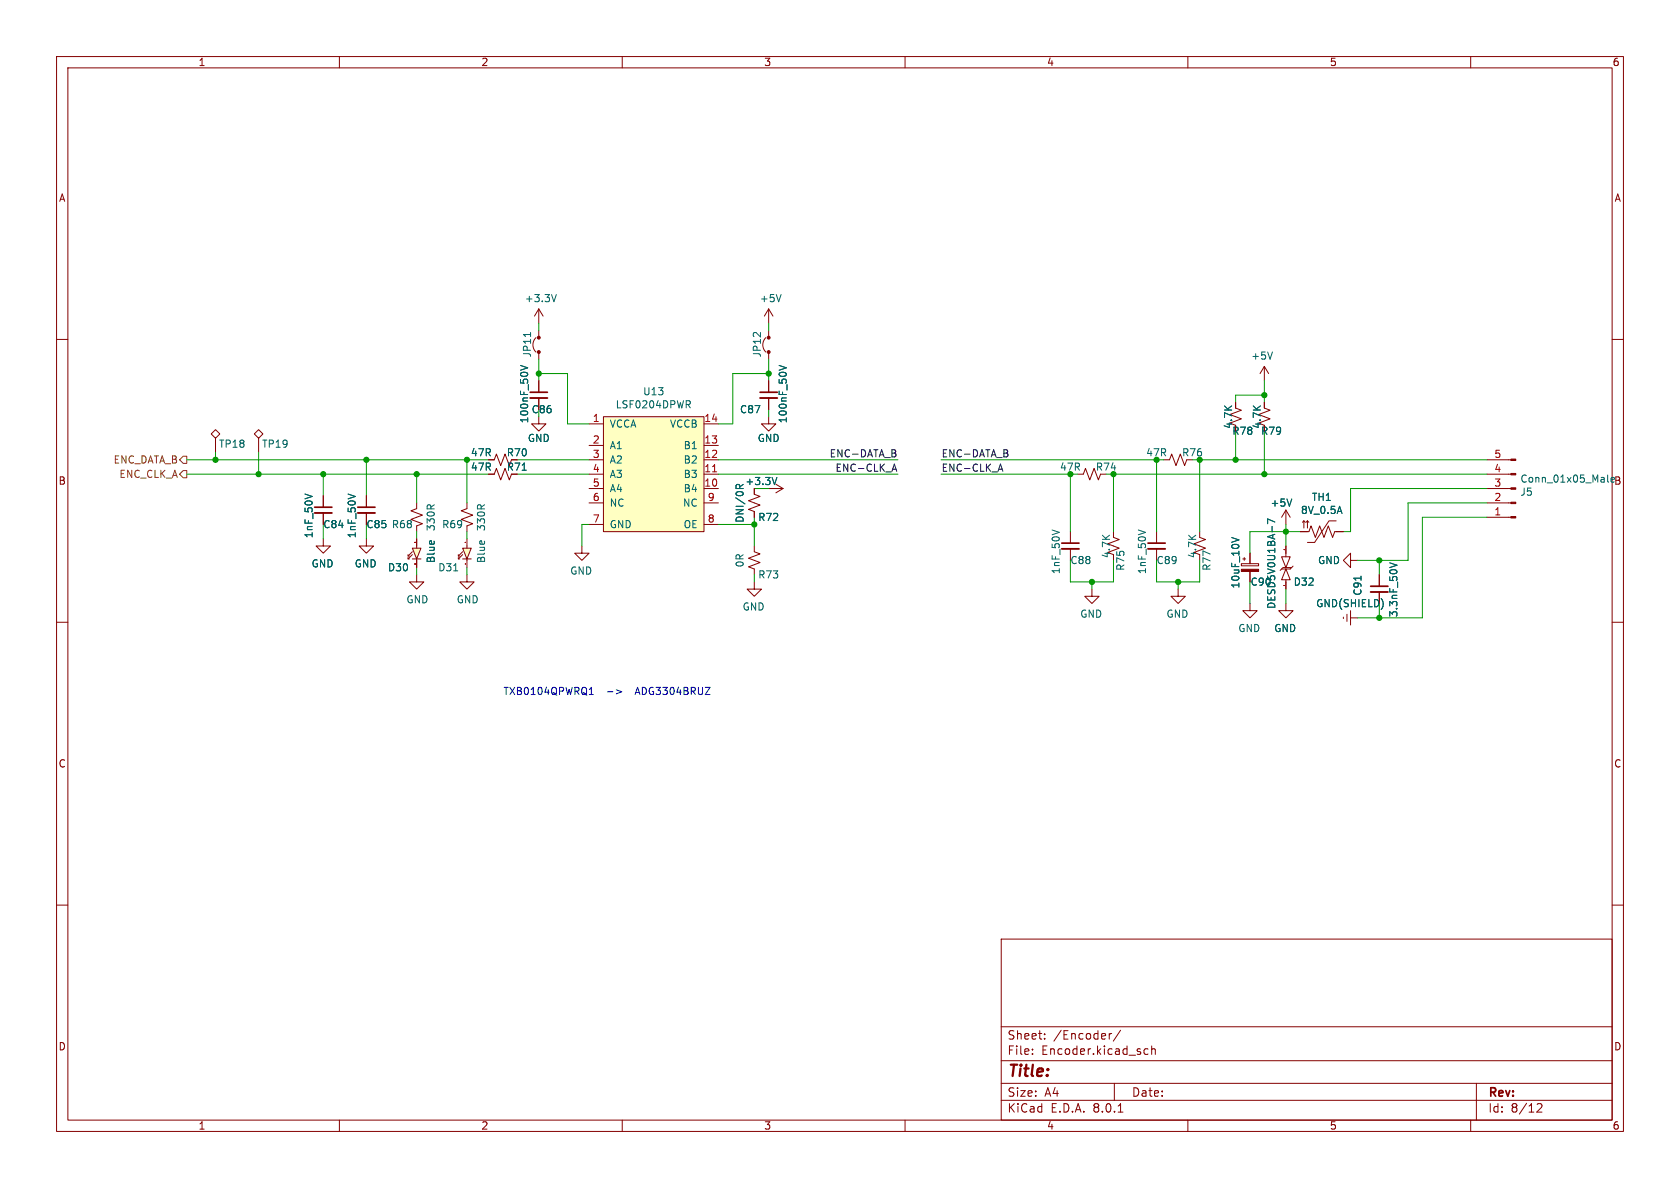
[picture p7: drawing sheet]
<svg xmlns="http://www.w3.org/2000/svg" width="297mm" height="210mm" viewBox="0 0 297 210" stroke-linecap="round" stroke-linejoin="round" font-family="sans-serif">
<g fill="none" stroke="#840000" stroke-width=".18">
<path d="M10 10h277v190h-277zM12 12h273v186h-273zM60 10v2M110 10v2M160 10v2M210 10v2M260 10v2M10 60h2M94.7 59.7a1.79 1.79 0 0 0 0 2.5M95.2 54.6l-.7 1.3M95.2 54.6v2.6M95.2 58.4v1.3"/>
<path d="M95.2 54.6l.8 1.3M285 60h2M38.1 75.9l.8 .8-.8 .8-.8-.8zM38.1 77.5v2.5M45 76.7l.7-.8 .8 .8-.8 .8zM45.7 77.5v2.5M95.2 62.2v1.3M95.2 67.3v2M95.2 70.4v2M135.9 73.7v1.2h-1.3l1.3 1.3 1.3-1.3h-1.3M135.9 67.3v2M135.9 70.4v2"/>
<path d="M218.4 71.1v1l1.1 .4-2.1 .8 2.1 .7-2.1 .8 1 .4M223.5 71.1v1l1 .4-2 .8 2 .7-2 .8 1 .4M223.5 64.8v2.5M223.5 64.8l.8 1.2M223.5 64.8l-.7 1.2M135.9 86.4h2.5M137.2 85.6l1.2 .8M138.4 86.4l-1.2 .7M262.9 81.3h4.2M262.9 83.8h4.2M262.9 86.4h4.2M262.9 88.9h4.2"/>
<path d="M262.9 91.4h4.2M10 110h2M285 110h2M10 160h2M285 160h2M177 166h108v32h-108zM60 198v2M110 198v2M160 198v2M177 194.5h108M177 191.5h108M177 187.5h108"/>
<path d="M177 181.5h108M182.5 186.3v.1M182.5 185.5v.1M184.7 183.6v.1M184.7 182.8v.1M196.1 182.7v1M196.5 182.7l-.3 .1-.1 .2M197 191.5v3M197.7 196.6h.8M198.1 182.1l-1.3 2M202.3 186.3l.2 .1 .5-.1M203 185.5l-.5-.1-.2 .1"/>
<path d="M203.6 185.5l.2-.1 .4 .1v.9M203.6 184.9v1.5M210 198v2M260 198v2M261 191.5v6.5M271.7 195.2l.6-.1 .2 .1 .1 .3-.9 1.1h.9"/>
</g>
<path d="M93.8 58.8v.7M98.4 52.1l-.5 1.2M92 64.6l1.3 .4-1.3 .4M137.7 64.6l1.3 .4-1.3 .4M225 62.2l-.5 1.3M137.3 84.4l-.4 1.3M284.2 84v1.1l.2 .1" fill="none" stroke="#006464" stroke-width=".18"/>
<path d="M93.7 70.4h3.1M134.4 70.4h3" fill="none" stroke="#840000" stroke-width=".33"/>
<path d="M93.7 69.3h3.1M134.4 69.3h3" fill="none" stroke="#840000" stroke-width=".3"/>
<g fill="#840000" stroke="#840000" stroke-width=".18">
<path d="M267.1 81.2h.9v.2h-.9z"/>
<path d="M267.1 83.7h.9v.2h-.9z"/>
<path d="M267.1 86.2h.9v.3h-.9z"/>
<path d="M267.1 88.8h.9v.2h-.9z"/>
<path d="M267.1 91.3h.9v.3h-.9z"/>
<circle cx="95.2" cy="62.2" r=".25"/>
<circle cx="95.2" cy="59.7" r=".25"/>
</g>
<path d="M106.7 73.7h17.8v20.3h-17.8z" fill="#ffffc2"/>
<g fill="none" stroke="#840000" stroke-width=".18">
<path d="M135.4 59.7a1.79 1.79 0 0 0 0 2.5M135.9 54.6v2.6M135.9 58.4v1.3M135.9 54.6l-.8 1.3M135.9 54.6l.8 1.3M95.2 73.7v1.2h-1.2l1.2 1.3 1.3-1.3h-1.3M104.1 74.9h2.6M104.1 78.7h2.6M106.7 73.7h17.8v20.3h-17.8zM124.5 74.9h2.5M124.5 78.7h2.5M135.9 62.2v1.3"/>
<path d="M57.1 95.3v1.2h-1.2l1.2 1.3 1.3-1.3h-1.3M104.1 86.4h2.6M104.1 83.8h2.6M104.1 81.3h2.6M104.1 88.9h2.6M104.1 92.7h2.6M124.5 86.4h2.5M124.5 83.8h2.5M124.5 81.3h2.5M124.5 88.9h2.5M124.5 92.7h2.5M133.3 96.5v1l1.1 .4-2.1 .8 2.1 .7-2.1 .8 1 .4v1"/>
<path d="M133.3 86.4v1l1.1 .4-2.1 .7 2.1 .8-2.1 .7 1 .4v1M226.6 98.4h1.5l-.8 1.9zM227.3 90.2v2.5M227.3 96.5v1.9M227.3 90.2l.8 1.2M227.3 90.2l-.7 1.2M229.9 94h1.5l.4-1 .7 2 .8-2 .8 2 .7-2 .8 2 .4-1h1.5M230.5 92.1l-.2 .2M230.5 92.1l.3 .2M230.5 92.1v1.2M231.1 92.1l-.2 .2M231.1 92.1l.3 .2"/>
<path d="M231.1 92.1v1.2M236.2 92.1h-1.3l-2.5 3.8h-1.3M238.8 99.1v-1.3l-1.3 1.3 1.3 1.2v-1.2h1.2M133.3 102.9v1.2h-1.2l1.2 1.3 1.3-1.3h-1.3M221 106.7v1.3h-1.3l1.3 1.2 1.2-1.2h-1.2M227.3 100.6l.8 1.9h-1.5zM227.3 106.7v1.3h-1.2l1.2 1.2 1.3-1.2h-1.3M227.3 102.5v1.6M228.3 100.3h-1.5l-.5 .5M228.6 100.1l-.5 .5h-1.5M237.5 109.1v.2M238.1 108.6v1.3"/>
<path d="M238.8 109.2h1.2M238.8 108v2.5M243.8 101.6v2M243.8 104.6v2.1"/>
</g>
<path d="M126 83.4h.7M227 97.2h.1M227.1 97.1v.1M227 103.5h.1M227.1 103.5h.1" fill="none" stroke="#a90000" stroke-width=".18"/>
<path d="M138.1 52.1l-.4 1.2M121.6 71.5l.4 .6M121.8 70.8l.2 .3v.3l-.2 .1M130.1 86.4v-.5l.3-.3 .3 .2 .1 .6M131.4 85.6l-.6 .5M225.4 92.3l-1.3-.6v.9M228.4 88.2l-.5 1.3M245.7 99.5l1.3 .4-1.3 .4M240.6 101.9v.7" fill="none" stroke="#006464" stroke-width=".18"/>
<g fill="#840000" stroke="#840000" stroke-width=".18">
<circle cx="135.9" cy="62.2" r=".25"/>
<circle cx="135.9" cy="59.7" r=".25"/>
</g>
<path d="M242.3 104.6h3.1" fill="none" stroke="#840000" stroke-width=".33"/>
<path d="M242.3 103.6h3.1" fill="none" stroke="#840000" stroke-width=".3"/>
<path d="M72.9 96.9h1.5l-.7 1.9z" fill="#ffffc2"/>
<g fill="none" stroke="#840000" stroke-width=".18">
<path d="M64.8 95.3v1.2h-1.3l1.3 1.3 1.2-1.3h-1.2M64.8 87.6v2.1M64.8 90.7v2M72.1 98.6v.2h.3M72.1 98v.3h.3M72.9 96.9h1.5l-.7 1.9zM72.9 98.8h1.5M72.9 98l-.8 .8M72.9 97.5l-.8 .8M73.7 88.9v1l-1.1 .4 2.1 .8-2.1 .7 2.1 .8-1 .4v1M73.7 95.3v1.6M73.7 98.8v1.5"/>
<path d="M82.5 88.9v1l-1 .4 2.1 .8-2.1 .7 2.1 .8-1.1 .4v1M86.4 83.8h1l.4-1 .7 2 .8-2 .7 2 .4-1M86.4 81.3h1l.4-1 .7 2 .8-2 .7 2 .4-1M102.9 96.5v1.3h-1.3l1.3 1.3 1.2-1.3h-1.2M73.7 101.6v1.3h1.2l-1.2 1.2-1.3-1.2h1.3"/>
</g>
<path d="M73.4 99.7h.1M73.4 95.9h.1" fill="none" stroke="#a90000" stroke-width=".18"/>
<path d="M61.5 87.3l1.3 .5M92.3 83.1h.7" fill="none" stroke="#006464" stroke-width=".18"/>
<path d="M63.2 90.7h3.1" fill="none" stroke="#840000" stroke-width=".33"/>
<path d="M63.2 89.7h3.1" fill="none" stroke="#840000" stroke-width=".3"/>
<path d="M81.8 96.9h1.5l-.8 1.9z" fill="#ffffc2"/>
<g fill="none" stroke="#840000" stroke-width=".18">
<path d="M95.2 67.3v2M95.2 70.4v2M135.9 67.3v2M135.9 70.4v2M218.4 71.1v1M223.5 71.1v1M57.1 87.6v2.1M57.1 90.7v2M64.8 87.6v2.1M64.8 90.7v2M73.7 95.3v1.2M73.7 99.1v1.2"/>
<path d="M81 98.6v.2h.3M81 98v.3h.3M81.8 96.9h1.5l-.8 1.9zM81.8 98.8h1.5M81.8 98l-.8 .8M81.8 97.5l-.8 .8M82.5 95.3v1.6M82.5 98.8v1.5M86.4 83.8h1M86.4 81.3h1M133.3 86.4v1M133.3 90.4v1"/>
<path d="M189.2 94v2M189.2 97v2.1M190.5 83.8h1l.4-1 .8 2 .7-2 .8 2 .4-1M196.8 94v1l1.1 .4-2.1 .7 2.1 .8-2.1 .8 1 .3M204.5 94v2M204.5 97v2.1M205.7 81.3h1.1l.3-1 .8 2 .8-2 .7 2 .4-1M212.1 94v1l1 .4-2 .7 2 .8-2 .8 1 .3M219.5 99.6h3v.4h-3zM219.7 98.8h.5M221 97.8v1.8M227.3 96.5v1.3"/>
<path d="M229.9 94h1.2M236.2 94h1.3M82.5 101.6v1.3h1.3l-1.3 1.2-1.2-1.2h1.2M193 104.1v1.3h-1.2l1.2 1.3 1.3-1.3h-1.3M208.3 104.1v1.3h-1.3l1.3 1.3 1.2-1.3h-1.2M221 101v1.9M227.3 102.9v1.2M243.8 101.6v2M243.8 104.6v2.1"/>
</g>
<path d="M73.4 99.7h.1M73.4 95.9h.1M82.3 99.7h.1M82.3 95.9h.1M227 97.2h.1M227.1 97.1v.1M227 103.5h.1M227.1 103.5h.1" fill="none" stroke="#a90000" stroke-width=".18"/>
<g fill="none" stroke="#006464" stroke-width=".18">
<path d="M92 64.6l1.3 .4-1.3 .4M137.7 64.6l1.3 .4-1.3 .4M53.9 87.3l1.3 .5M61.5 87.3l1.3 .5M92.3 83.1h.7M130.1 86.4v-.5l.3-.3 .3 .2 .1 .6M131.4 85.6l-.6 .5M137.3 84.4l-.4 1.3M186 93.7l1.3 .4M201.2 93.7l1.3 .4M217.7 95l1.3 .4M225.4 92.3l-1.3-.6v.9"/>
<path d="M228.4 88.2l-.5 1.3M245.7 99.5l1.3 .4-1.3 .4M80.2 100.9h.7M240.6 101.9v.7"/>
</g>
<path d="M55.6 90.7h3.1M187.7 97h3.1M202.9 97h3.1" fill="none" stroke="#840000" stroke-width=".33"/>
<path d="M55.6 89.7h3.1M187.7 96h3.1M202.9 96h3.1" fill="none" stroke="#840000" stroke-width=".3"/>
<path d="M219.5 100.6h3v.4h-3z" fill="#840000" stroke="#840000" stroke-width=".18"/>
<path d="M31.7 83.8l.7-.6h.6v1.3h-.6zM32.4 80.6h.6v1.3h-.6l-.7-.6z" fill="none" stroke="#725600" stroke-width=".18"/>
<path d="M158.3 79.6v.4M178.1 79.6v.4M157.8 82.9h.6M158.1 82l.4 1.3M158.3 80.2l.1 .1-.1 .4M176.6 82.9h.6M176.9 82l.4 1.3M178.1 80.2l.1 .1-.1 .4" fill="none" stroke="#0f0f0f" stroke-width=".18"/>
<path d="M104.2 122.8h.7M104.3 121.8l.2-.3v1.3M107.4 122.3h1M109 121.9l.9 .4-.9 .4" fill="none" stroke="#0000c2" stroke-width=".18"/>
<g fill="none" stroke="#009600" stroke-width=".18">
<path d="M95.2 57.2v1.2M135.9 57.2v1.2M95.2 63.5v3.8M95.2 66h5.1v8.9h3.8M135.9 66h-6.4v8.9h-2.5M135.9 63.5v3.8M135.9 72.4v1.3M218.4 76.2v5.1M223.5 69.9h-5.1v1.2M223.5 67.3v3.8M223.5 76.2v7.6M33 83.8h53.4"/>
<path d="M33 81.3h53.4M38.1 80v1.3M45.7 80v3.8M57.1 83.8v3.8M57.1 92.7v2.6M64.8 81.3v6.3M64.8 92.7v2.6M73.7 83.8v5.1M73.7 94v1.3M82.5 81.3v7.6M82.5 94v1.3M91.4 83.8h12.7"/>
<path d="M91.4 81.3h12.7M104.1 92.7h-1.2v3.8M127 83.8h31.7M127 81.3h31.7M127 92.7h6.3M133.3 91.4v5.1M166.4 83.8h22.8v10.2M166.4 81.3h38.1v12.7M189.2 99.1v3.8h7.6v-3.8M204.5 99.1v3.8h7.6v-3.8M227.3 92.7v3.8M229.9 94h-8.9v3.8"/>
<path d="M243.8 99.1v2.5M262.9 91.4h-11.4v17.8h-11.5M262.9 88.9h-14v10.2h-8.9M262.9 83.8h-66.1v10.2M262.9 86.4h-24.1v7.6h-1.3M262.9 81.3h-50.8v12.7M73.7 100.3v1.3M82.5 100.3v1.3M133.3 101.6v1.3M193 102.9v1.2M208.3 102.9v1.2M221 102.9v3.8"/>
<path d="M227.3 104.1v2.6M243.8 106.7v2.5"/>
</g>
<g fill="#009600" stroke="#009600" stroke-width=".18">
<circle cx="196.8" cy="83.8" r=".46"/>
<circle cx="189.2" cy="83.8" r=".46"/>
<circle cx="133.3" cy="92.7" r=".46"/>
<circle cx="135.9" cy="66" r=".46"/>
<circle cx="95.2" cy="66" r=".46"/>
<circle cx="243.8" cy="109.2" r=".46"/>
<circle cx="218.4" cy="81.3" r=".46"/>
<circle cx="223.5" cy="83.8" r=".46"/>
<circle cx="243.8" cy="99.1" r=".46"/>
<circle cx="223.5" cy="69.9" r=".46"/>
<circle cx="82.5" cy="81.3" r=".46"/>
<circle cx="73.7" cy="83.8" r=".46"/>
<circle cx="193" cy="102.9" r=".46"/>
<circle cx="204.5" cy="81.3" r=".46"/>
<circle cx="227.3" cy="94" r=".46"/>
<circle cx="212.1" cy="81.3" r=".46"/>
<circle cx="208.3" cy="102.9" r=".46"/>
<circle cx="64.8" cy="81.3" r=".46"/>
<circle cx="57.1" cy="83.8" r=".46"/>
<circle cx="38.1" cy="81.3" r=".46"/>
<circle cx="45.7" cy="83.8" r=".46"/>
</g>
<text font-size="2.8" fill="#840000" x="178" y="190.9">Title:</text>
<g font-size="2.1" fill="#840000">
<text x="178" y="184">Sheet:</text>
<text x="186.2" y="184">/Encoder/</text>
<text x="178" y="186.7">File:</text>
<text x="184.1" y="186.7">Encoder.kicad_sch</text>
<text x="178" y="196.9">KiCad</text>
<text x="178" y="194.1">Size:</text>
<text x="184.7" y="194.1">A4</text>
<text x="185.7" y="196.9">E.D.A.</text>
<text x="193.3" y="196.9">8.0.1</text>
<text x="200" y="194.1">Date:</text>
<text x="263" y="194.3">Rev:</text>
<text x="263" y="196.9">Id:</text>
<text x="267.1" y="196.9">8/12</text>
</g>
<g font-size="1.8" fill="#840000">
<text x="35" y="11.9">1</text>
<text x="85" y="11.9">2</text>
<text x="135" y="11.9">3</text>
<text x="185" y="11.9">4</text>
<text x="235" y="11.9">5</text>
<text x="285" y="11.9">6</text>
<text x="10.3" y="35.9">A</text>
<text x="285.3" y="35.9">A</text>
<text x="217.8" y="77.1">R78</text>
<text x="222.8" y="77.1">R79</text>
<text x="89.5" y="83.4">R71</text>
<text x="89.5" y="80.9">R70</text>
<text x="10.3" y="85.9">B</text>
<text x="10.3" y="135.9">C</text>
<text x="285.3" y="135.9">C</text>
<text x="10.3" y="185.9">D</text>
<text x="285.3" y="185.9">D</text>
<text x="35" y="199.9">1</text>
<text x="85" y="199.9">2</text>
<text x="135" y="199.9">3</text>
<text x="185" y="199.9">4</text>
<text x="235" y="199.9">5</text>
<text x="285" y="199.9">6</text>
</g>
<g font-size="1.8" fill="#006464">
<text x="92.7" y="53.6">+3.3V</text>
<text x="134.2" y="53.6">+5V</text>
<text x="94.1" y="63.3" transform="rotate(-90 94.1 63.3)">JP11</text>
<text x="134.7" y="63.3" transform="rotate(-90 134.7 63.3)">JP12</text>
<text x="221.1" y="63.8">+5V</text>
<text x="113.6" y="70.1">U13</text>
<text x="93.6" y="74.9" transform="rotate(-90 93.6 74.9)">100nF_50V</text>
<text x="93.9" y="73.3">C86</text>
<text x="107.7" y="75.8">VCCA</text>
<text x="108.8" y="72.4">LSF0204DPWR</text>
<text x="118.3" y="75.8">VCCB</text>
<text x="130.7" y="73.3">C87</text>
<text x="139.3" y="74.9" transform="rotate(-90 139.3 74.9)">100nF_50V</text>
<text x="218" y="75.9" transform="rotate(-90 218 75.9)">4.7K</text>
<text x="223.1" y="75.9" transform="rotate(-90 223.1 75.9)">4.7K</text>
<text x="38.6" y="79.3">TP18</text>
<text x="46.2" y="79.3">TP19</text>
<text x="83.1" y="83.4">47R</text>
<text x="83.1" y="80.9">47R</text>
<text x="93.2" y="78.3">GND</text>
<text x="107.7" y="79.6">A1</text>
<text x="107.7" y="82.1">A2</text>
<text x="120.8" y="82.1">B2</text>
<text x="120.8" y="79.6">B1</text>
<text x="133.9" y="78.3">GND</text>
<text x="107.7" y="84.7">A3</text>
<text x="107.7" y="87.2">A4</text>
<text x="107.7" y="89.8">NC</text>
<text x="120.6" y="89.8">NC</text>
<text x="120.8" y="87.2">B4</text>
<text x="120.8" y="84.7">B3</text>
<text x="131.7" y="86">+3.3V</text>
<text x="224.5" y="89.8">+5V</text>
<text x="231.8" y="88.7">TH1</text>
<text x="268.7" y="87.8">J5</text>
<text x="268.7" y="85.5">Conn_01x05_Male</text>
<text x="285.3" y="85.9">B</text>
<text x="55.5" y="95.2" transform="rotate(-90 55.5 95.2)">1nF_50V</text>
<text x="57.1" y="93.6">C84</text>
<text x="63.1" y="95.2" transform="rotate(-90 63.1 95.2)">1nF_50V</text>
<text x="64.7" y="93.6">C85</text>
<text x="69.2" y="93.6">R68</text>
<text x="77.1" y="94" transform="rotate(-90 77.1 94)">330R</text>
<text x="78.1" y="93.6">R69</text>
<text x="86" y="94" transform="rotate(-90 86 94)">330R</text>
<text x="107.7" y="93.6">GND</text>
<text x="120.8" y="93.6">OE</text>
<text x="131.7" y="92.5" transform="rotate(-90 131.7 92.5)">DNI/0R</text>
<text x="133.9" y="92.3">R72</text>
<text x="229.9" y="91.1">8V_0.5A</text>
<text x="55" y="100.5">GND</text>
<text x="62.6" y="100.5">GND</text>
<text x="68.5" y="101.2">D30</text>
<text x="77.1" y="99.6" transform="rotate(-90 77.1 99.6)">Blue</text>
<text x="77.4" y="101.2">D31</text>
<text x="86" y="99.6" transform="rotate(-90 86 99.6)">Blue</text>
<text x="100.7" y="101.8">GND</text>
<text x="131.7" y="100.4" transform="rotate(-90 131.7 100.4)">0R</text>
<text x="187.6" y="101.6" transform="rotate(-90 187.6 101.6)">1nF_50V</text>
<text x="189.1" y="99.9">C88</text>
<text x="196.4" y="98.8" transform="rotate(-90 196.4 98.8)">4.7K</text>
<text x="199" y="101" transform="rotate(-90 199 101)">R75</text>
<text x="202.8" y="101.6" transform="rotate(-90 202.8 101.6)">1nF_50V</text>
<text x="204.4" y="99.9">C89</text>
<text x="211.7" y="98.8" transform="rotate(-90 211.7 98.8)">4.7K</text>
<text x="214.2" y="101" transform="rotate(-90 214.2 101)">R77</text>
<text x="232.9" y="99.9">GND</text>
<text x="71.8" y="106.9">GND</text>
<text x="80.6" y="106.9">GND</text>
<text x="133.9" y="102.5">R73</text>
<text x="219.3" y="104.1" transform="rotate(-90 219.3 104.1)">10uF_10V</text>
<text x="221" y="103.7">C90</text>
<text x="225.7" y="107.7" transform="rotate(-90 225.7 107.7)">DESD5V0U1BA-7</text>
<text x="228.6" y="103.7">D32</text>
<text x="232.6" y="107.5">GND(SHIELD)</text>
<text x="240.9" y="105.4" transform="rotate(-90 240.9 105.4)">C91</text>
<text x="131.2" y="108.1">GND</text>
<text x="190.9" y="109.4">GND</text>
<text x="206.1" y="109.4">GND</text>
<text x="218.8" y="111.9">GND</text>
<text x="225.2" y="111.9">GND</text>
<text x="247.2" y="109.2" transform="rotate(-90 247.2 109.2)">3.3nF_50V</text>
</g>
<g font-size="1.8" fill="#a90000">
<text x="104.7" y="74.7">1</text>
<text x="124.4" y="74.7">14</text>
<text x="104.7" y="78.5">2</text>
<text x="104.7" y="81">3</text>
<text x="104.7" y="83.6">4</text>
<text x="124.4" y="83.6">11</text>
<text x="124.4" y="81">12</text>
<text x="124.4" y="78.5">13</text>
<text x="264.1" y="83.6">4</text>
<text x="264.1" y="81">5</text>
<text x="104.7" y="86.1">5</text>
<text x="104.7" y="88.6">6</text>
<text x="124.4" y="86.1">10</text>
<text x="125" y="88.6">9</text>
<text x="264.1" y="88.6">2</text>
<text x="264.1" y="86.1">3</text>
<text x="104.7" y="92.5">7</text>
<text x="125" y="92.5">8</text>
<text x="264.1" y="91.2">1</text>
</g>
<g font-size="1.8" fill="#725600">
<text x="20" y="82.1">ENC_DATA_B</text>
<text x="21" y="84.7">ENC_CLK_A</text>
</g>
<g font-size="1.8" fill="#0f0f0f">
<text x="146.6" y="80.9">ENC-DATA_B</text>
<text x="147.6" y="83.5">ENC-CLK_A</text>
<text x="166.4" y="83.5">ENC-CLK_A</text>
<text x="166.4" y="80.9">ENC-DATA_B</text>
</g>
<g font-size="1.8" fill="#009600">
<text x="187.3" y="83.4">47R</text>
<text x="193.6" y="83.4">R74</text>
<text x="202.5" y="80.9">47R</text>
<text x="208.9" y="80.9">R76</text>
</g>
<g font-size="1.8" fill="#0000c2">
<text x="88.9" y="122.9">TXB0104QPWRQ1</text>
<text x="112.9" y="122.9">ADG3304BRUZ</text>
</g>
</svg>
